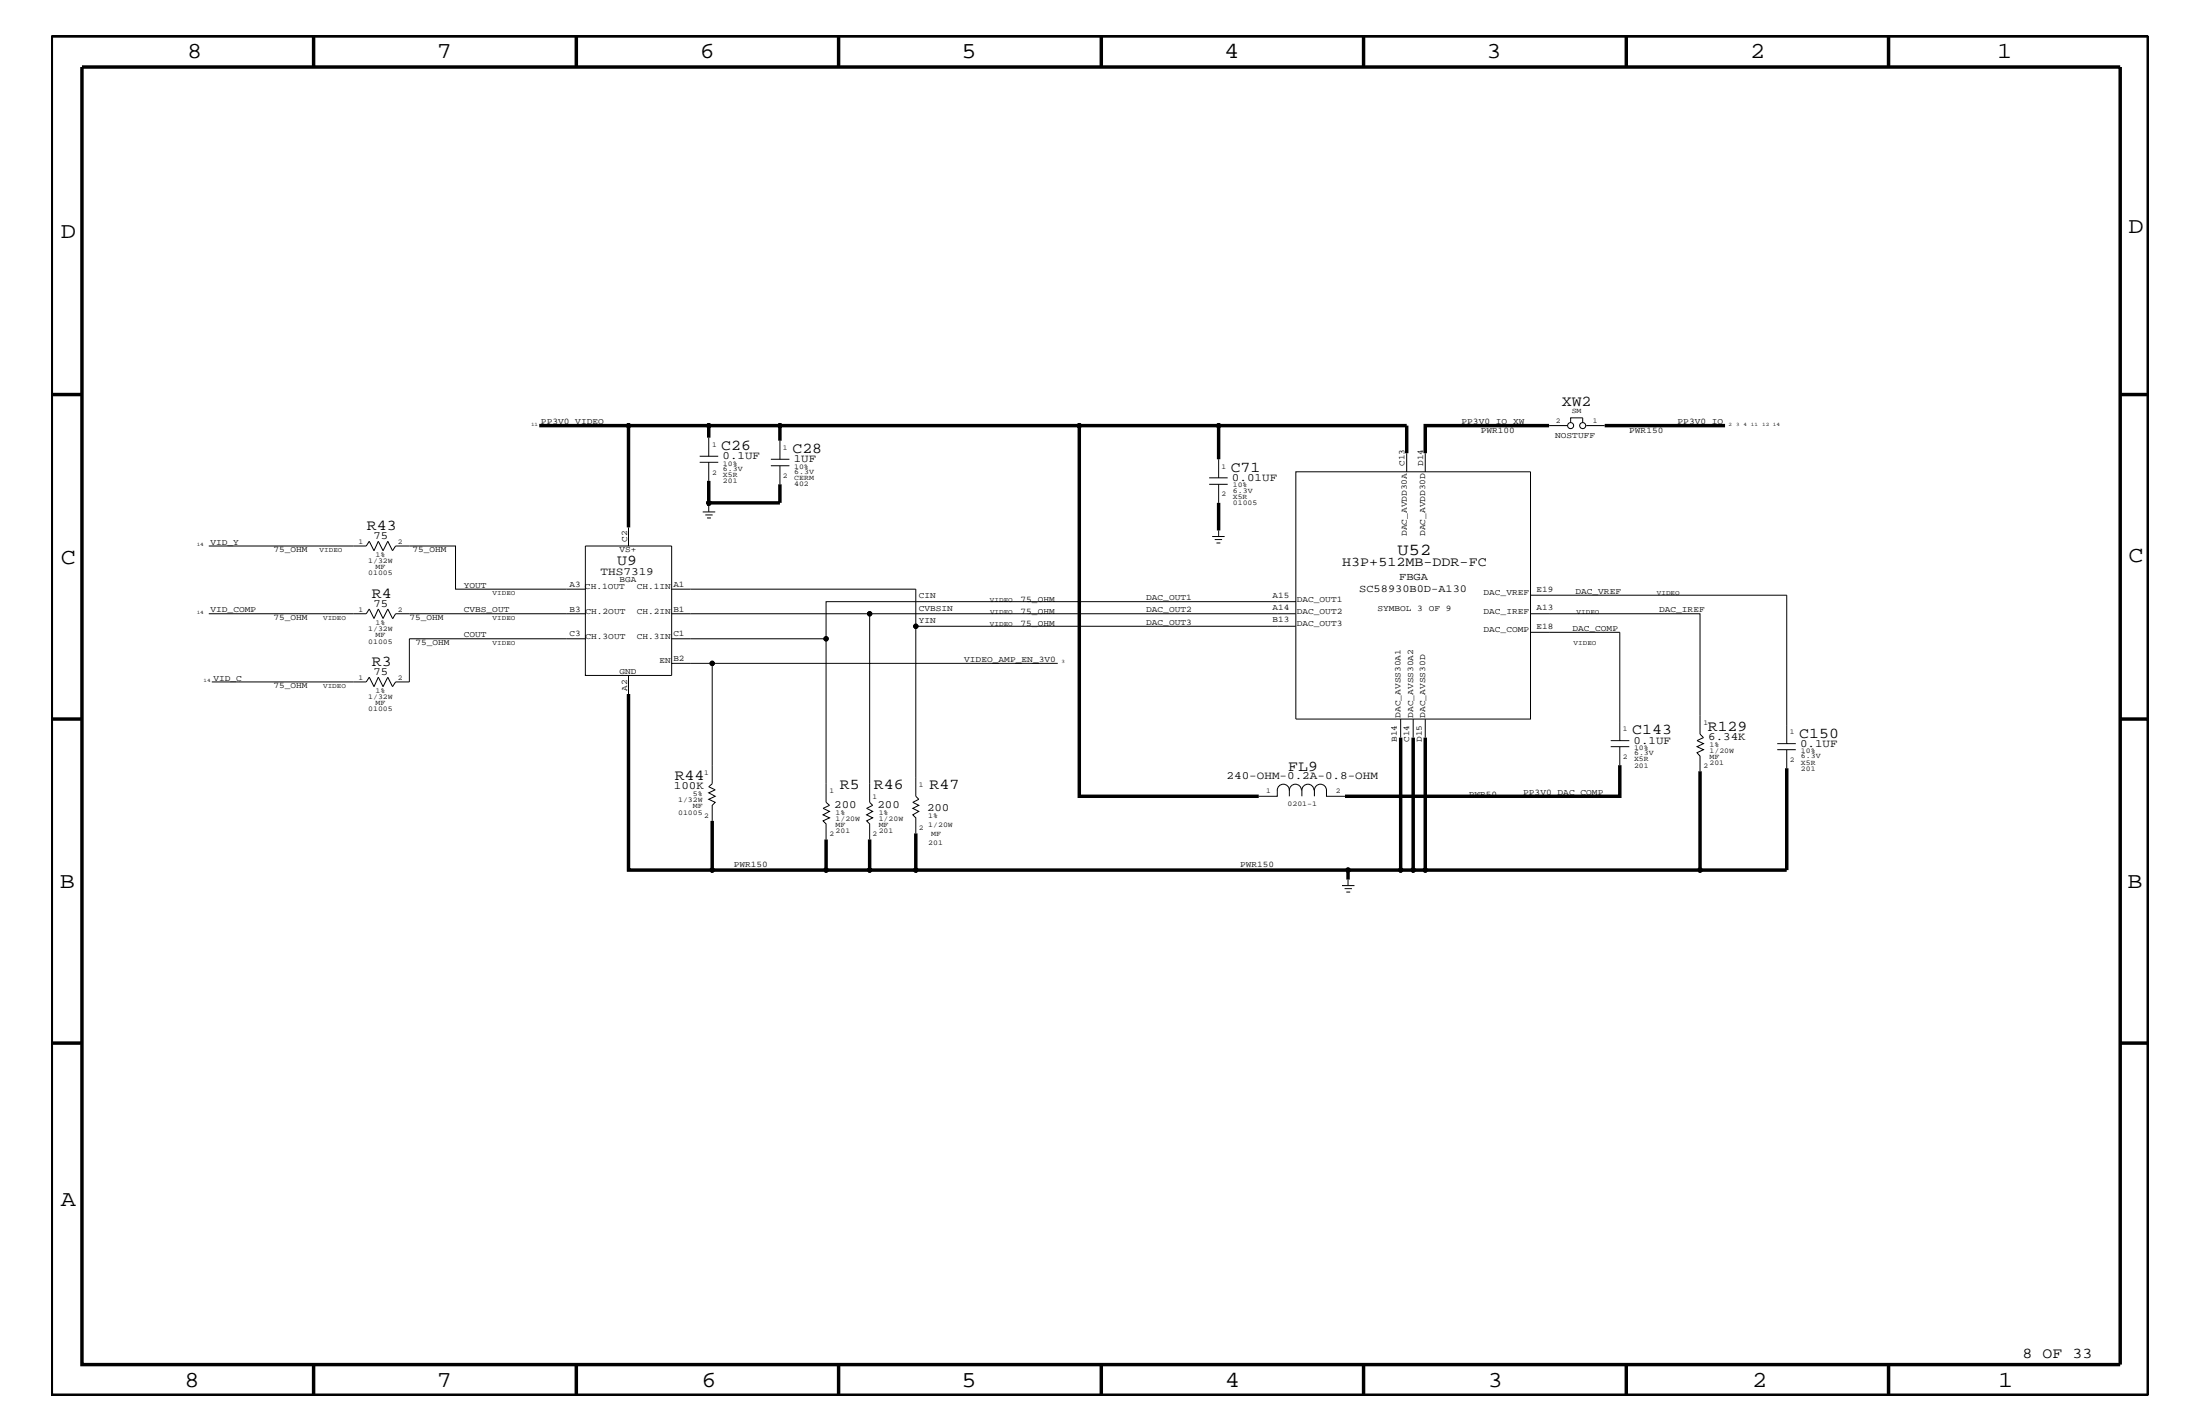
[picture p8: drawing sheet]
<svg xmlns="http://www.w3.org/2000/svg" width="432mm" height="279mm" viewBox="0 0 432 279" stroke-linecap="round" stroke-linejoin="round" font-family="sans-serif">
<g fill="none" stroke="#000" stroke-width=".2">
<path d="M137.3 90.7h3.7M137.3 89.5h3.7M139.1 85.9v3.6M139.1 90.7v3.6M139.1 99.3v1.1M151.3 91.4h3.6M151.3 90.1h3.6M153.1 86.5v3.6M153.1 91.4v3.6M237.3 95h3.7M237.3 93.8h3.7M239.2 90.1v3.7"/>
<path d="M239.2 95v3.7M254.3 92.6h46.1v48.5h-46.1zM276.1 88.9v3.7M279.7 88.9v3.7M304 83.5h3.7M308.3 82.8v-.8h2.3v.8M311.3 83.5h3.7M41 107.1h30.9l.6-.9 .9 1.9 .9-1.9 .9 1.9 .9-1.9 .9 1.9 .6-1h11.8v8.5h25.5M114.9 107.1h16.9v25.4h-16.9zM123.4 103.5v3.6M131.8 115.6h47.9v40.6l.6 .6-1.1 .6 1.1 .6-1.1 .6 1.1 .6-1.1 .7 .5 .6v3M137.9 100.4h2.5"/>
<path d="M138.4 101h1.5M138.8 101.6h.7M237.9 105.3h2.5M238.4 105.9h1.5M238.8 106.5h.7M239.2 104.1v1.2M254.3 118.1h-92.2v7.2M300.4 116.8h50.3v29.1M41 120.4h30.9l.6-.9 .9 1.9 .9-1.9 .9 1.9 .9-1.9 .9 1.9M114.9 120.4h-37.3l-.6 1M114.9 125.3h-34.6v8.5h-2.7l-.6 .9-.9-1.8-.9 1.8-.9-1.8-.9 1.8-.9-1.8-.6 .9h-30.3M123.4 132.5v3.7"/>
<path d="M131.8 125.3h30.3v32.1l.7 .6-1.3 .6 1.3 .6-1.3 .7 1.3 .6-1.3 .6 .6 .6v3M131.8 120.4h38.9v37l.6 .6-1.2 .6 1.2 .6-1.2 .7 1.2 .6-1.2 .6 .6 .6v3M131.8 130.2h8M170.7 120.4h83.6M179.7 122.9h74.6M207.6 130.2h-67.8v23.6l-.7 .6 1.3 .6-1.3 .6 1.3 .6-1.3 .6 1.3 .6-.6 .6v3.1M300.4 120.4h33.3v23.6l.6 .7-1.2 .6 1.2 .6-1.2 .6 1.2 .6-1.2 .6 .6 .7v2.9M300.4 124.1h17.5v21.2M250.7 155v1.2h-3.6M250.7 155.1a1.19 1.19 0 0 1 1.2-1.2 1.19 1.19 0 0 1 1.2 1.2 1.19 1.19 0 0 1 1.2-1.2 1.19 1.19 0 0 1 1.1 1.2M253.1 155v1.2M255.5 155.1a1.19 1.19 0 0 1 1.2-1.2 1.19 1.19 0 0 1 1.2 1.2"/>
<path d="M255.5 155v1.2M258 155.1a1.19 1.19 0 0 1 1.2-1.2 1.19 1.19 0 0 1 1.2 1.2M258 155v1.2M260.4 155v1.2h3.6M274.9 141.1v3.6M277.4 141.1v3.6M279.7 141.1v3.6M316.1 146.5h3.7M316.1 145.3h3.7M317.9 146.5v3.6M348.8 147.1h3.7M348.8 145.9h3.7"/>
<path d="M350.7 147.1v3.6M263.4 173.8h2.5M263.9 174.4h1.4M264.2 175h.8M264.6 172.6v1.2"/>
<circle cx="123.4" cy="83.5" r=".42"/>
<circle cx="139.1" cy="98.7" r=".42"/>
<circle cx="139.1" cy="83.5" r=".42"/>
<circle cx="153.1" cy="83.5" r=".42"/>
<circle cx="211.8" cy="83.5" r=".42"/>
<circle cx="239.2" cy="83.5" r=".42"/>
<circle cx="308.3" cy="83.5" r=".59"/>
<circle cx="310.6" cy="83.5" r=".59"/>
<circle cx="139.8" cy="130.2" r=".42"/>
<circle cx="162.1" cy="125.3" r=".42"/>
<circle cx="170.7" cy="120.4" r=".42"/>
<circle cx="179.7" cy="122.9" r=".42"/>
<circle cx="139.8" cy="170.7" r=".42"/>
<circle cx="162.1" cy="170.7" r=".42"/>
<circle cx="170.7" cy="170.7" r=".42"/>
<circle cx="179.7" cy="170.7" r=".42"/>
<circle cx="264.6" cy="170.7" r=".42"/>
<circle cx="274.9" cy="170.7" r=".42"/>
<circle cx="277.4" cy="170.7" r=".42"/>
<circle cx="279.7" cy="170.7" r=".42"/>
<circle cx="333.7" cy="170.7" r=".42"/>
</g>
<g fill="none" stroke="#000" stroke-width=".68" stroke-linecap="butt">
<path d="M10.1 7.1h411.5v266.7h-411.5zM16.1 13.2h400v254.5h-400zM61.6 7.1v6.1M113.1 7.1v6.1M164.6 7.1v6.1M216.2 7.1v6.1M267.6 7.1v6.1M319.2 7.1v6.1M370.7 7.1v6.1M10.1 77.4h6M416.1 77.4h5.5M105.8 83.5h17.6"/>
<path d="M139.1 83.5h-15.7v20M139.1 94.3v4.4M153.1 83.5h-14v2.4M153.1 95v3.7h-14v.6M211.8 83.5h-58.7v3M239.2 90.1v-6.6h-27.4v72.7h35.3M239.2 83.5h36.9v5.4M239.2 98.7v5.4M304 83.5h-24.3v5.4M315 83.5h23.6M123.4 136.2v34.5h16.4v-9.6M10.1 141.1h6"/>
<path d="M274.9 144.7v26h2.5M277.4 144.7v26h2.3M279.7 144.7v26h54M317.9 150.1v6.1h-53.9M350.7 150.7v20h-17v-19.4M416.1 141.1h5.5M139.8 170.7h22.3M162.1 164.7v6h8.6v-6M179.7 163.5v7.2h-9M179.7 170.7h95.2M264.6 170.7v1.9M10.1 204.7h6"/>
<path d="M416.1 204.7h5.5M61.6 267.7v6.1M113.1 267.7v6.1M164.6 267.7v6.1M216.2 268v5.8M267.6 267.7v6.1M319.2 267.7v6.1M370.7 267.7v6.1"/>
</g>
<g fill="#000">
<circle cx="123.4" cy="83.5" r=".42"/>
<circle cx="139.1" cy="98.7" r=".42"/>
<circle cx="139.1" cy="83.5" r=".42"/>
<circle cx="153.1" cy="83.5" r=".42"/>
<circle cx="211.8" cy="83.5" r=".42"/>
<circle cx="239.2" cy="83.5" r=".42"/>
<circle cx="139.8" cy="130.2" r=".42"/>
<circle cx="162.1" cy="125.3" r=".42"/>
<circle cx="170.7" cy="120.4" r=".42"/>
<circle cx="179.7" cy="122.9" r=".42"/>
<circle cx="139.8" cy="170.7" r=".42"/>
<circle cx="162.1" cy="170.7" r=".42"/>
<circle cx="170.7" cy="170.7" r=".42"/>
<circle cx="179.7" cy="170.7" r=".42"/>
<circle cx="264.6" cy="170.7" r=".42"/>
<circle cx="274.9" cy="170.7" r=".42"/>
<circle cx="277.4" cy="170.7" r=".42"/>
<circle cx="279.7" cy="170.7" r=".42"/>
<circle cx="333.7" cy="170.7" r=".42"/>
</g>
<g font-size="4.5">
<text x="36.7" y="11.5">8</text>
<text x="85.8" y="11.5">7</text>
<text x="137.3" y="11.5">6</text>
<text x="188.7" y="11.5">5</text>
<text x="240.3" y="11.5">4</text>
<text x="291.8" y="11.5">3</text>
<text x="343.5" y="11.5">2</text>
<text x="392" y="11.5">1</text>
<text x="11.9" y="46.8">D</text>
<text x="417.7" y="45.7">D</text>
<text x="11.9" y="110.6">C</text>
<text x="417.7" y="110.3">C</text>
<text x="11.8" y="174.3">B</text>
<text x="417.6" y="174.2">B</text>
<text x="11.9" y="236.7">A</text>
<text x="36.2" y="272.1">8</text>
<text x="85.8" y="272.1">7</text>
<text x="137.7" y="272.1">6</text>
<text x="188.7" y="272.1">5</text>
<text x="240.4" y="272.1">4</text>
<text x="292" y="272.1">3</text>
<text x="343.9" y="272.1">2</text>
<text x="392.2" y="272.1">1</text>
</g>
<text font-size="3.3" x="274.3" y="108.8">U52</text>
<g font-size="3">
<text x="306.5" y="79.7">XW2</text>
<text x="141.6" y="88.3">C26</text>
<text x="155.5" y="88.9">C28</text>
<text x="241.6" y="92.6">C71</text>
<text x="72" y="104.1">R43</text>
<text x="121.2" y="110.8">U9</text>
<text x="73" y="117.4">R4</text>
<text x="73" y="130.8">R3</text>
<text x="335.2" y="143.4">R129</text>
<text x="320.4" y="144">C143</text>
<text x="353.1" y="144.7">C150</text>
<text x="132.4" y="153">R44</text>
<text x="164.8" y="154.9">R5</text>
<text x="171.5" y="154.9">R46</text>
<text x="182.5" y="154.9">R47</text>
<text x="252.9" y="151.2">FL9</text>
<text x="397" y="266.5">8 OF 33</text>
</g>
<text font-size="2.6" x="263.4" y="111.1">H3P+512MB-DDR-FC</text>
<g font-size="2.2">
<text x="141.8" y="90.1">0.1UF</text>
<text x="155.8" y="90.7">1UF</text>
<text x="241.8" y="94.3">0.01UF</text>
<text x="73.3" y="105.8">75</text>
<text x="117.9" y="112.8">THS7319</text>
<text x="73.3" y="119.1">75</text>
<text x="73.3" y="132.4">75</text>
<text x="320.6" y="145.9">0.1UF</text>
<text x="335.3" y="145.1">6.34K</text>
<text x="353.3" y="146.5">0.1UF</text>
<text x="132.2" y="154.9">100K</text>
<text x="240.7" y="152.9">240-OHM-0.2A-0.8-OHM</text>
<text x="163.7" y="158.5">200</text>
<text x="172.2" y="158.5">200</text>
<text x="181.9" y="159.1">200</text>
</g>
<g font-size="2.1">
<text x="274.6" y="113.7">FBGA</text>
<text x="266.8" y="116.2">SC58930B0D-A130</text>
</g>
<g font-size="1.7">
<text x="106.2" y="83.3">PP3V0_VIDEO</text>
<text x="286.9" y="83.2">PP3V0_IO_XW</text>
<text x="329.3" y="83.2">PP3V0_IO</text>
<text x="290.7" y="84.9">PWR100</text>
<text x="305.2" y="85.9">NOSTUFF</text>
<text x="319.8" y="84.9">PWR150</text>
<text x="275.7" y="91.4" transform="rotate(-90 275.7 91.4)">C13</text>
<text x="279.3" y="91.4" transform="rotate(-90 279.3 91.4)">D14</text>
<text x="41.3" y="106.9">VID_Y</text>
<text x="123.1" y="106.3" transform="rotate(-90 123.1 106.3)">C2</text>
<text x="276.1" y="105.2" transform="rotate(-90 276.1 105.2)">DAC_AVDD30A</text>
<text x="279.7" y="105.2" transform="rotate(-90 279.7 105.2)">DAC_AVDD30D</text>
<text x="53.7" y="108.3">75_OHM</text>
<text x="80.9" y="108.3">75_OHM</text>
<text x="121.6" y="108.3">VS+</text>
<text x="91" y="115.3">YOUT</text>
<text x="111.8" y="115.2">A3 CH.1OUT</text>
<text x="121.6" y="114.2">BGA</text>
<text x="125" y="115.6">CH.1IN</text>
<text x="132.2" y="115.2">A1</text>
<text x="180.3" y="117.4">CIN</text>
<text x="180.3" y="119.8">CVBSIN</text>
<text x="200.3" y="118.1">75_OHM</text>
<text x="225" y="117.8">DAC_OUT1</text>
<text x="249.8" y="117.3">A15</text>
<text x="249.8" y="119.7">A14</text>
<text x="254.5" y="118.1">DAC_OUT1</text>
<text x="270.3" y="119.8">SYMBOL 3 OF 9</text>
<text x="291.2" y="116.8">DAC_VREF</text>
<text x="301.6" y="119.7">A13</text>
<text x="301.6" y="116.1">E19</text>
<text x="309.2" y="116.5">DAC_VREF</text>
<text x="41.3" y="120.2">VID_COMP</text>
<text x="53.7" y="121.7">75_OHM</text>
<text x="80.3" y="121.7">75_OHM</text>
<text x="91" y="120.2">CVBS_OUT</text>
<text x="91" y="125.1">COUT</text>
<text x="111.8" y="120">B3 CH.2OUT</text>
<text x="111.8" y="124.8">C3</text>
<text x="114.9" y="125.3">CH.3OUT</text>
<text x="125" y="125.3">CH.3IN</text>
<text x="125" y="120.4">CH.2IN</text>
<text x="132.2" y="120">B1</text>
<text x="132.2" y="124.8">C1</text>
<text x="180.3" y="122.3">YIN</text>
<text x="200.3" y="120.4">75_OHM</text>
<text x="200.3" y="122.9">75_OHM</text>
<text x="225" y="122.6">DAC_OUT3</text>
<text x="225" y="120.2">DAC_OUT2</text>
<text x="249.8" y="122.1">B13</text>
<text x="254.5" y="122.9">DAC_OUT3</text>
<text x="254.5" y="120.4">DAC_OUT2</text>
<text x="291.2" y="124.1">DAC_COMP</text>
<text x="291.2" y="120.4">DAC_IREF</text>
<text x="301.6" y="123.4">E18</text>
<text x="308.6" y="123.8">DAC_COMP</text>
<text x="325.6" y="120.2">DAC_IREF</text>
<text x="81.5" y="126.5">75_OHM</text>
<text x="129.5" y="130.2">EN</text>
<text x="132.2" y="129.7">B2</text>
<text x="189.2" y="129.9">VIDEO_AMP_EN_3V0</text>
<text x="41.9" y="133.5">VID_C</text>
<text x="53.7" y="135">75_OHM</text>
<text x="121.6" y="132.2">GND</text>
<text x="123.1" y="135.5" transform="rotate(-90 123.1 135.5)">A2</text>
<text x="274.9" y="140.8" transform="rotate(-90 274.9 140.8)">DAC_AVSS30A1</text>
<text x="277.4" y="140.8" transform="rotate(-90 277.4 140.8)">DAC_AVSS30A2</text>
<text x="279.7" y="140.8" transform="rotate(-90 279.7 140.8)">DAC_AVSS30D</text>
<text x="274.2" y="145.6" transform="rotate(-90 274.2 145.6)">B14</text>
<text x="276.6" y="145.6" transform="rotate(-90 276.6 145.6)">C14</text>
<text x="279.1" y="145.6" transform="rotate(-90 279.1 145.6)">D15</text>
<text x="299" y="156">PP3V0_DAC_COMP</text>
<text x="288.3" y="156.4">PWR50</text>
<text x="144" y="170.1">PWR150</text>
<text x="243.4" y="170.1">PWR150</text>
</g>
<g font-size="1.4">
<text x="305.4" y="83.1">2</text>
<text x="308.5" y="81.1">SM</text>
<text x="312.6" y="83.1">1</text>
<text x="139.8" y="87.7">1</text>
<text x="153.7" y="88.3">1</text>
<text x="139.8" y="93.2">2</text>
<text x="141.9" y="91.4">10%</text>
<text x="141.9" y="93.7">X5R</text>
<text x="141.9" y="94.9">201</text>
<text x="141.9" y="92.4">6.3V</text>
<text x="153.7" y="93.8">2</text>
<text x="155.9" y="93.1">6.3V</text>
<text x="155.9" y="94.3">CERM</text>
<text x="155.9" y="92">10%</text>
<text x="155.9" y="95.4">402</text>
<text x="239.8" y="92">1</text>
<text x="242" y="95.6">10%</text>
<text x="239.8" y="97.4">2</text>
<text x="242" y="99.1">01005</text>
<text x="242" y="97.9">X5R</text>
<text x="242" y="96.7">6.3V</text>
<text x="70.4" y="106.7">1</text>
<text x="78.1" y="106.7">2</text>
<text x="62.7" y="108.3">VIDEO</text>
<text x="72.3" y="112.9">01005</text>
<text x="72.3" y="110.5">1/32W</text>
<text x="73.7" y="111.7">MF</text>
<text x="73.7" y="109.3">1%</text>
<text x="96.7" y="116.8">VIDEO</text>
<text x="194.3" y="118.1">VIDEO</text>
<text x="325.2" y="116.8">VIDEO</text>
<text x="63.4" y="121.7">VIDEO</text>
<text x="70.4" y="120.1">1</text>
<text x="72.3" y="123.8">1/32W</text>
<text x="73.7" y="122.6">1%</text>
<text x="73.7" y="125.1">MF</text>
<text x="78.1" y="120.1">2</text>
<text x="96.7" y="121.7">VIDEO</text>
<text x="194.3" y="122.9">VIDEO</text>
<text x="194.3" y="120.4">VIDEO</text>
<text x="309.5" y="120.4">VIDEO</text>
<text x="72.3" y="126.3">01005</text>
<text x="96.7" y="126.5">VIDEO</text>
<text x="308.9" y="126.5">VIDEO</text>
<text x="63.4" y="135">VIDEO</text>
<text x="70.4" y="133.4">1</text>
<text x="72.3" y="137.2">1/32W</text>
<text x="73.7" y="136">1%</text>
<text x="78.1" y="133.4">2</text>
<text x="72.3" y="139.6">01005</text>
<text x="73.7" y="138.4">MF</text>
<text x="318.5" y="143.5">1</text>
<text x="334.3" y="142.3">1</text>
<text x="318.5" y="149">2</text>
<text x="320.7" y="147.1">10%</text>
<text x="320.7" y="149.4">X5R</text>
<text x="320.7" y="148.2">6.3V</text>
<text x="335.5" y="147.7">1/20W</text>
<text x="335.5" y="149">MF</text>
<text x="335.5" y="146.5">1%</text>
<text x="351.3" y="144">1</text>
<text x="351.3" y="149.5">2</text>
<text x="353.5" y="147.7">10%</text>
<text x="353.5" y="148.8">6.3V</text>
<text x="138.2" y="152">1</text>
<text x="162.8" y="155.6">1</text>
<text x="180.3" y="154.4">1</text>
<text x="248.5" y="155.6">1</text>
<text x="262.2" y="155.6">2</text>
<text x="320.7" y="150.7">201</text>
<text x="334.3" y="150.7">2</text>
<text x="335.5" y="150.1">201</text>
<text x="353.5" y="151.2">201</text>
<text x="353.5" y="150.1">X5R</text>
<text x="133.1" y="157.4">1/32W</text>
<text x="133.1" y="159.9">01005</text>
<text x="136" y="158.6">MF</text>
<text x="136" y="156.2">5%</text>
<text x="138.2" y="160.5">2</text>
<text x="164" y="159.9">1%</text>
<text x="164" y="161.1">1/20W</text>
<text x="171.3" y="156.8">1</text>
<text x="172.5" y="159.9">1%</text>
<text x="172.5" y="161.1">1/20W</text>
<text x="182.2" y="160.5">1%</text>
<text x="252.7" y="158.2">0201-1</text>
<text x="162.8" y="164.1">2</text>
<text x="164" y="162.2">MF</text>
<text x="164" y="163.5">201</text>
<text x="171.3" y="164.1">2</text>
<text x="172.5" y="162.2">MF</text>
<text x="172.5" y="163.5">201</text>
<text x="180.3" y="162.8">2</text>
<text x="182.2" y="162.2">1/20W</text>
<text x="182.2" y="165.9">201</text>
<text x="182.8" y="164.1">MF</text>
</g>
<g font-size="1">
<text x="104.2" y="83.5">11</text>
<text x="339.3" y="83.5">2</text>
<text x="340.8" y="83.5">3</text>
<text x="342.2" y="83.5">4</text>
<text x="343.7" y="83.5">11</text>
<text x="345.9" y="83.5">12 14</text>
<text x="38.6" y="107.1">14</text>
<text x="38.6" y="120.4">14</text>
<text x="208.4" y="130.2">3</text>
<text x="40" y="133.8">14</text>
</g>
</svg>
